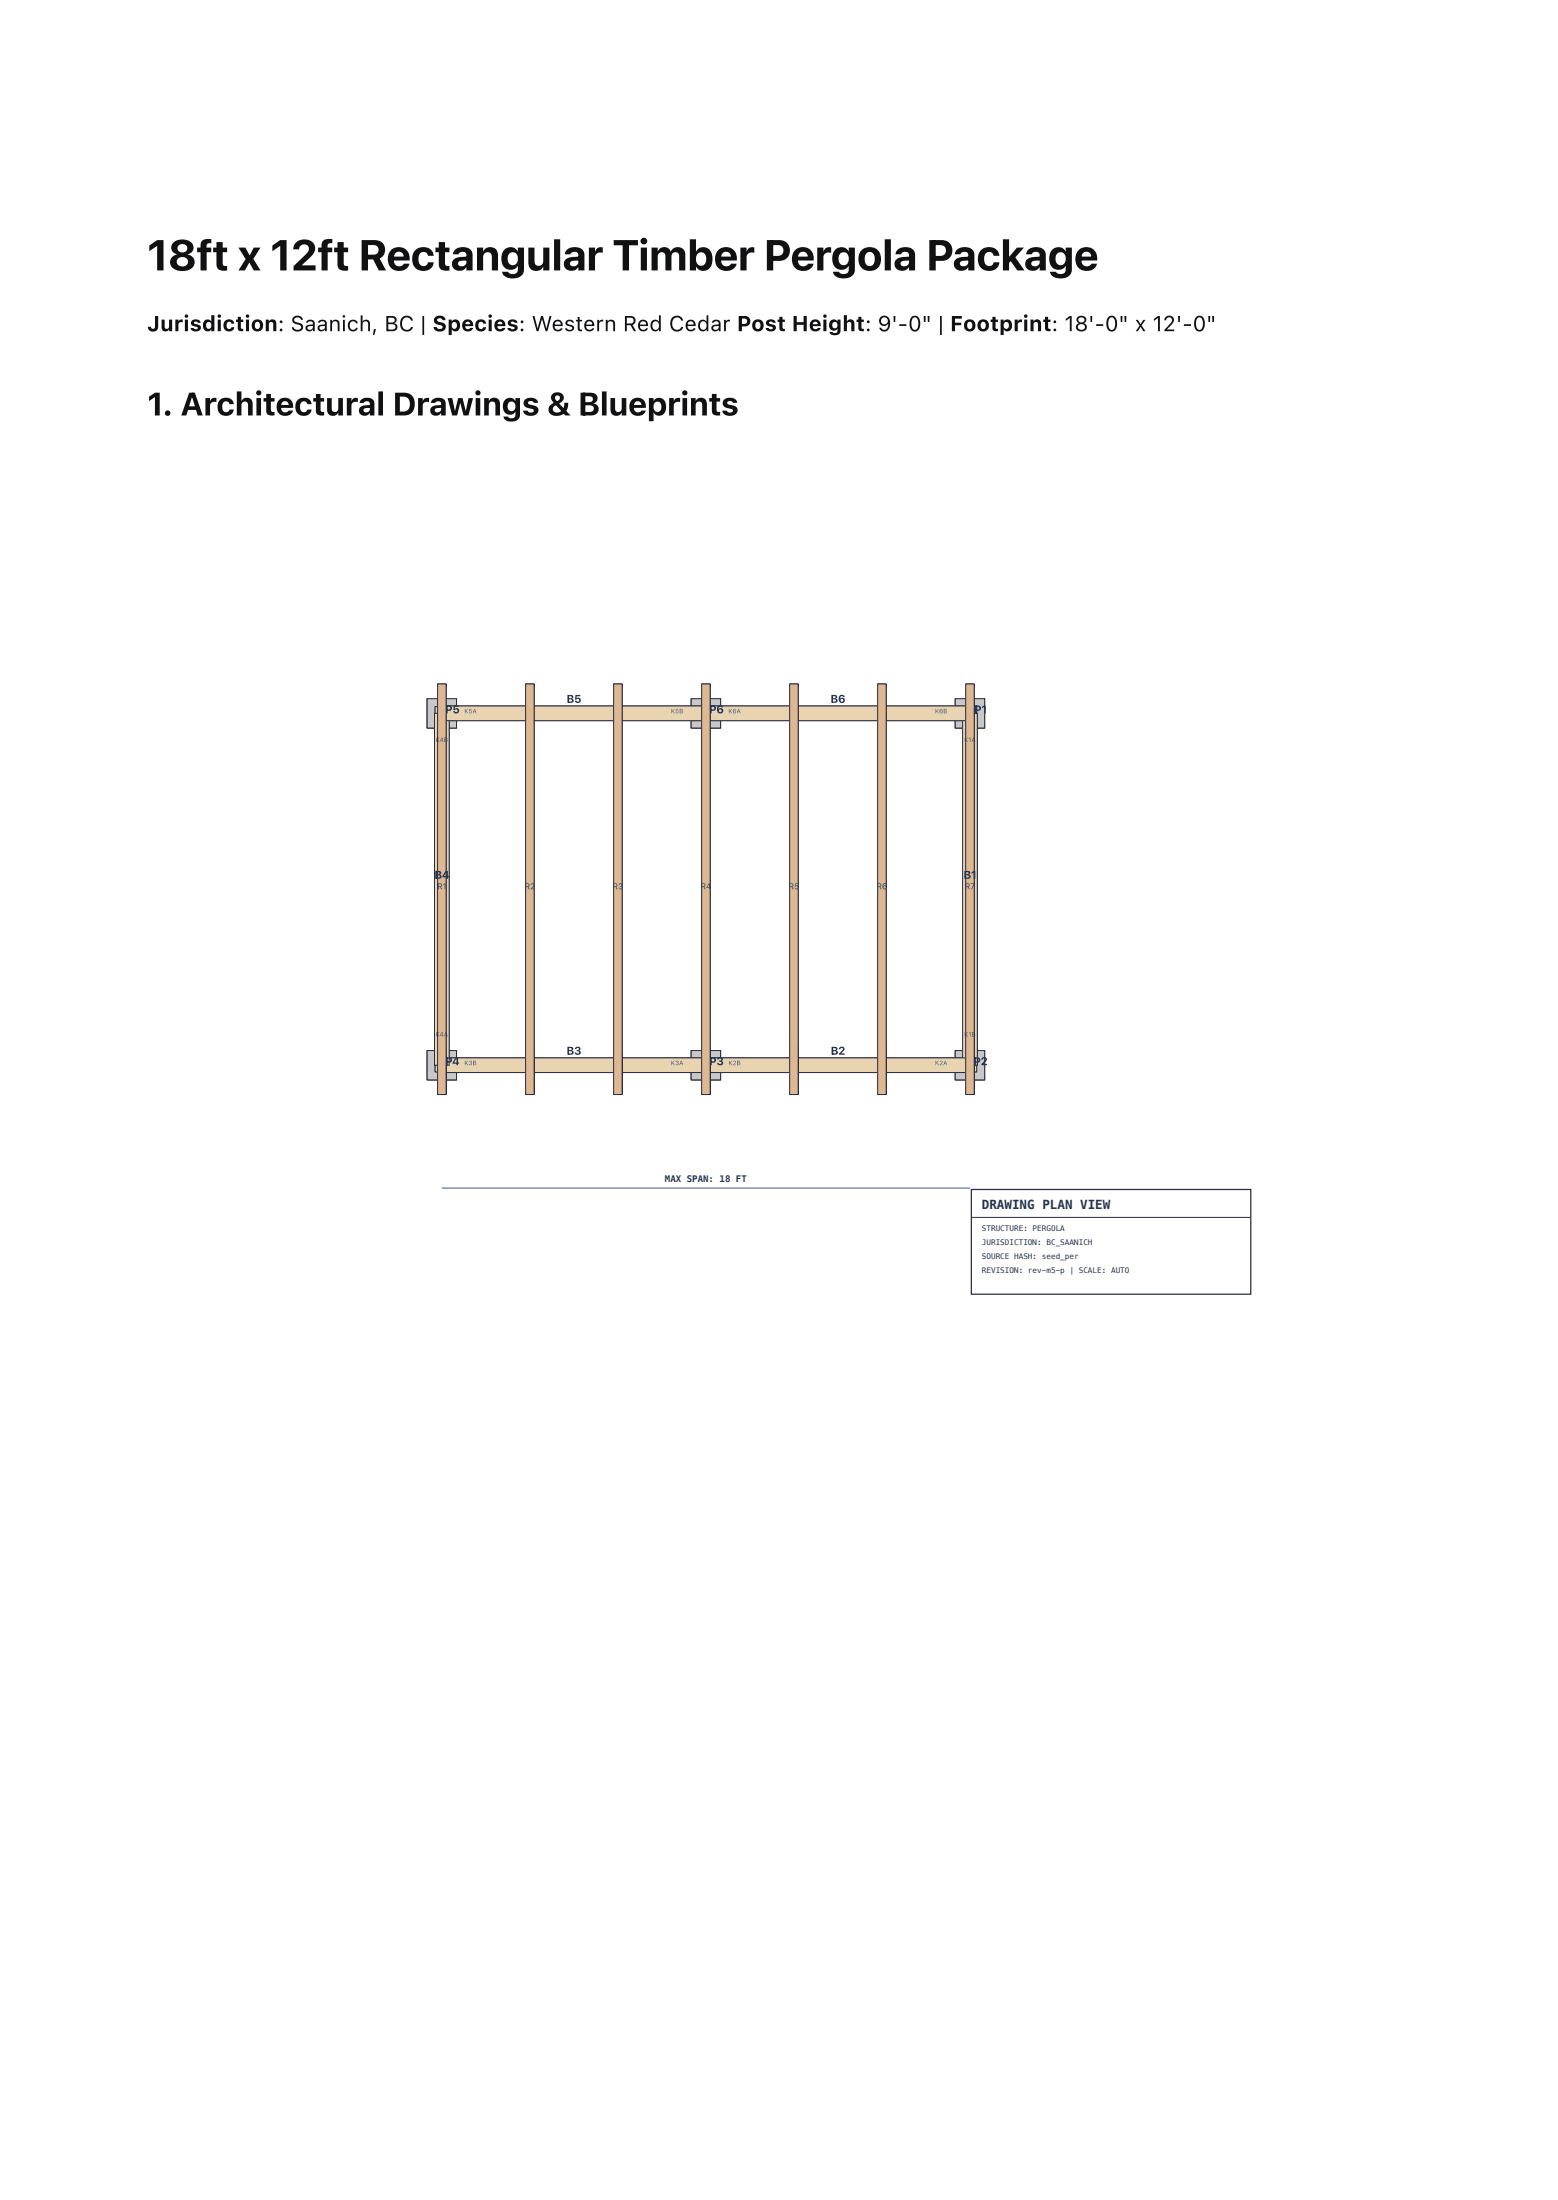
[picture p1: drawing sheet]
<svg xmlns="http://www.w3.org/2000/svg" width="210mm" height="297mm" viewBox="0 0 210 297" stroke-linecap="round" stroke-linejoin="round" font-family="sans-serif">
<path d="M128.9 94.3h4v4h-4z" fill="#c8c8c8"/>
<path d="M128.9 94.3h4v4h-4z" fill="none" stroke="#2b2d42" stroke-width=".13"/>
<path d="M128.9 141.8h4v4h-4z" fill="#c8c8c8"/>
<path d="M128.9 141.8h4v4h-4z" fill="none" stroke="#2b2d42" stroke-width=".13"/>
<path d="M93.3 141.8h3.9v4h-3.9z" fill="#c8c8c8"/>
<path d="M93.3 141.8h3.9v4h-3.9z" fill="none" stroke="#2b2d42" stroke-width=".13"/>
<path d="M57.6 141.8h4v4h-4z" fill="#c8c8c8"/>
<path d="M57.6 141.8h4v4h-4z" fill="none" stroke="#2b2d42" stroke-width=".13"/>
<path d="M57.6 94.3h4v4h-4z" fill="#c8c8c8"/>
<path d="M57.6 94.3h4v4h-4z" fill="none" stroke="#2b2d42" stroke-width=".13"/>
<path d="M93.3 94.3h3.9v4h-3.9z" fill="#c8c8c8"/>
<g fill="none" stroke="#2b2d42" stroke-width=".13">
<path d="M57.6 94.3v4zM57.6 98.3h4zM57.6 94.3h4zM61.6 94.3v4zM93.3 94.3h3.9v4h-3.9zM93.3 94.3v4zM93.3 98.3h3.9zM93.3 94.3h3.9zM97.2 94.3v4zM128.9 94.3v4zM128.9 98.3h4zM128.9 94.3h4z"/>
<path d="M132.9 94.3v4zM57.6 141.8v4zM57.6 145.8h4zM57.6 141.8h4zM61.6 141.8v4zM93.3 141.8v4zM93.3 145.8h3.9zM93.3 141.8h3.9zM97.2 141.8v4zM128.9 141.8v4zM128.9 145.8h4zM128.9 141.8h4z"/>
<path d="M132.9 141.8v4z"/>
</g>
<path d="M128.9 94.3h4v4h-4z" fill="#c8c8c8"/>
<path d="M128.9 94.3h4v4h-4z" fill="none" stroke="#2b2d42" stroke-width=".13"/>
<path d="M128.9 141.8h4v4h-4z" fill="#c8c8c8"/>
<path d="M128.9 141.8h4v4h-4z" fill="none" stroke="#2b2d42" stroke-width=".13"/>
<path d="M93.3 141.8h3.9v4h-3.9z" fill="#c8c8c8"/>
<path d="M93.3 141.8h3.9v4h-3.9z" fill="none" stroke="#2b2d42" stroke-width=".13"/>
<path d="M57.6 141.8h4v4h-4z" fill="#c8c8c8"/>
<path d="M57.6 141.8h4v4h-4z" fill="none" stroke="#2b2d42" stroke-width=".13"/>
<path d="M57.6 94.3h4v4h-4z" fill="#c8c8c8"/>
<path d="M57.6 94.3h4v4h-4z" fill="none" stroke="#2b2d42" stroke-width=".13"/>
<path d="M93.3 94.3h3.9v4h-3.9z" fill="#c8c8c8"/>
<g fill="none" stroke="#2b2d42" stroke-width=".13">
<path d="M58.7 95.4v1.8zM58.7 97.2h1.8zM58.7 95.4h1.8zM59 96.8v6.8zM60.1 95.7h6.8zM60.1 96.9h6.8zM60.2 96.8v6.8zM60.5 95.4v1.8zM88 96.9h6.8zM88 95.7h6.8zM93.3 94.3h3.9v4h-3.9zM94.3 95.4v1.8z"/>
<path d="M94.3 97.2h1.9zM94.3 95.4h1.9zM95.7 95.7h6.8zM95.7 96.9h6.8zM96.2 95.4v1.8zM123.6 96.9h6.8zM123.6 95.7h6.8zM130 95.4v1.8zM130 97.2h1.8zM130 95.4h1.8zM130.3 96.8v6.8zM131.5 96.8v6.8z"/>
<path d="M131.8 95.4v1.8zM59 136.5v6.8zM60.2 136.5v6.8zM130.3 136.5v6.8zM131.5 136.5v6.8zM58.7 142.9v1.8zM58.7 144.7h1.8zM58.7 142.9h1.8zM60.1 143.2h6.8zM60.1 144.4h6.8zM60.5 142.9v1.8zM88 144.4h6.8z"/>
<path d="M88 143.2h6.8zM94.3 142.9v1.8zM94.3 144.7h1.9zM94.3 142.9h1.9zM95.7 143.2h6.8zM95.7 144.4h6.8zM96.2 142.9v1.8zM123.6 144.4h6.8zM123.6 143.2h6.8zM130 142.9v1.8zM130 144.7h1.8zM130 142.9h1.8z"/>
<path d="M131.8 142.9v1.8z"/>
</g>
<path d="M130.3 96.8h1.2v5.9h-1.2z" fill="#f0e4cc"/>
<path d="M130.3 96.8h1.2v5.9h-1.2z" fill="none" stroke="#2b2d42" stroke-width=".13"/>
<path d="M130.3 137.4h1.2v5.9h-1.2z" fill="#f0e4cc"/>
<path d="M130.3 137.4h1.2v5.9h-1.2z" fill="none" stroke="#2b2d42" stroke-width=".13"/>
<path d="M124.4 143.2h6v1.2h-6z" fill="#f0e4cc"/>
<path d="M124.4 143.2h6v1.2h-6z" fill="none" stroke="#2b2d42" stroke-width=".13"/>
<path d="M95.7 143.2h6v1.2h-6z" fill="#f0e4cc"/>
<path d="M95.7 143.2h6v1.2h-6z" fill="none" stroke="#2b2d42" stroke-width=".13"/>
<path d="M88.8 143.2h6v1.2h-6z" fill="#f0e4cc"/>
<path d="M88.8 143.2h6v1.2h-6z" fill="none" stroke="#2b2d42" stroke-width=".13"/>
<path d="M60.1 143.2h6v1.2h-6z" fill="#f0e4cc"/>
<path d="M60.1 143.2h6v1.2h-6z" fill="none" stroke="#2b2d42" stroke-width=".13"/>
<path d="M59 137.4h1.2v5.9h-1.2z" fill="#f0e4cc"/>
<path d="M59 137.4h1.2v5.9h-1.2z" fill="none" stroke="#2b2d42" stroke-width=".13"/>
<path d="M59 96.8h1.2v5.9h-1.2z" fill="#f0e4cc"/>
<path d="M59 96.8h1.2v5.9h-1.2z" fill="none" stroke="#2b2d42" stroke-width=".13"/>
<path d="M60.1 95.7h6v1.2h-6z" fill="#f0e4cc"/>
<path d="M60.1 95.7h6v1.2h-6z" fill="none" stroke="#2b2d42" stroke-width=".13"/>
<path d="M88.8 95.7h6v1.2h-6z" fill="#f0e4cc"/>
<path d="M88.8 95.7h6v1.2h-6z" fill="none" stroke="#2b2d42" stroke-width=".13"/>
<path d="M95.7 95.7h6v1.2h-6z" fill="#f0e4cc"/>
<path d="M95.7 95.7h6v1.2h-6z" fill="none" stroke="#2b2d42" stroke-width=".13"/>
<path d="M124.4 95.7h6v1.2h-6z" fill="#f0e4cc"/>
<path d="M124.4 95.7h6v1.2h-6z" fill="none" stroke="#2b2d42" stroke-width=".13"/>
<path d="M130 95.4h1.8v1.8h-1.8z" fill="#e8dabc"/>
<path d="M130 95.4h1.8v1.8h-1.8z" fill="none" stroke="#2b2d42" stroke-width=".13"/>
<path d="M130 142.9h1.8v1.8h-1.8z" fill="#e8dabc"/>
<path d="M130 142.9h1.8v1.8h-1.8z" fill="none" stroke="#2b2d42" stroke-width=".13"/>
<path d="M94.3 142.9h1.9v1.8h-1.9z" fill="#e8dabc"/>
<path d="M94.3 142.9h1.9v1.8h-1.9z" fill="none" stroke="#2b2d42" stroke-width=".13"/>
<path d="M58.7 142.9h1.8v1.8h-1.8z" fill="#e8dabc"/>
<path d="M58.7 142.9h1.8v1.8h-1.8z" fill="none" stroke="#2b2d42" stroke-width=".13"/>
<path d="M58.7 95.4h1.8v1.8h-1.8z" fill="#e8dabc"/>
<path d="M58.7 95.4h1.8v1.8h-1.8z" fill="none" stroke="#2b2d42" stroke-width=".13"/>
<path d="M94.3 95.4h1.9v1.8h-1.9z" fill="#e8dabc"/>
<path d="M94.3 95.4h1.9v1.8h-1.9z" fill="none" stroke="#2b2d42" stroke-width=".13"/>
<path d="M130.3 102.7h1.2v.9h-1.2z" fill="#e0d0b0"/>
<path d="M130.3 102.7h1.2v.9h-1.2z" fill="none" stroke="#2b2d42" stroke-width=".13"/>
<path d="M130.3 136.5h1.2v.9h-1.2z" fill="#e0d0b0"/>
<path d="M130.3 136.5h1.2v.9h-1.2z" fill="none" stroke="#2b2d42" stroke-width=".13"/>
<path d="M123.6 143.2h.8v1.2h-.8z" fill="#e0d0b0"/>
<path d="M123.6 143.2h.8v1.2h-.8z" fill="none" stroke="#2b2d42" stroke-width=".13"/>
<path d="M101.7 143.2h.8v1.2h-.8z" fill="#e0d0b0"/>
<path d="M101.7 143.2h.8v1.2h-.8z" fill="none" stroke="#2b2d42" stroke-width=".13"/>
<path d="M88 143.2h.8v1.2h-.8z" fill="#e0d0b0"/>
<path d="M88 143.2h.8v1.2h-.8z" fill="none" stroke="#2b2d42" stroke-width=".13"/>
<path d="M66.1 143.2h.8v1.2h-.8z" fill="#e0d0b0"/>
<path d="M66.1 143.2h.8v1.2h-.8z" fill="none" stroke="#2b2d42" stroke-width=".13"/>
<path d="M59 136.5h1.2v.9h-1.2z" fill="#e0d0b0"/>
<path d="M59 136.5h1.2v.9h-1.2z" fill="none" stroke="#2b2d42" stroke-width=".13"/>
<path d="M59 102.7h1.2v.9h-1.2z" fill="#e0d0b0"/>
<path d="M59 102.7h1.2v.9h-1.2z" fill="none" stroke="#2b2d42" stroke-width=".13"/>
<path d="M66.1 95.7h.8v1.2h-.8z" fill="#e0d0b0"/>
<path d="M66.1 95.7h.8v1.2h-.8z" fill="none" stroke="#2b2d42" stroke-width=".13"/>
<path d="M88 95.7h.8v1.2h-.8z" fill="#e0d0b0"/>
<path d="M88 95.7h.8v1.2h-.8z" fill="none" stroke="#2b2d42" stroke-width=".13"/>
<path d="M101.7 95.7h.8v1.2h-.8z" fill="#e0d0b0"/>
<path d="M101.7 95.7h.8v1.2h-.8z" fill="none" stroke="#2b2d42" stroke-width=".13"/>
<path d="M123.6 95.7h.8v1.2h-.8z" fill="#e0d0b0"/>
<g fill="none" stroke="#2b2d42" stroke-width=".13">
<path d="M58.6 96.3h2zM58.6 96.3v47.5zM59.6 95.3v2zM59.6 95.3h35.7zM59.6 97.3h35.7zM60.6 96.3v47.5zM95.3 95.3v2zM95.3 95.3h35.6zM95.3 97.3h35.6zM123.6 95.7h.8v1.2h-.8zM129.9 96.3h2zM129.9 96.3v47.5z"/>
<path d="M130.9 95.3v2zM131.9 96.3v47.5zM58.6 143.8h2zM59.6 142.8v2zM59.6 144.8h35.7zM59.6 142.8h35.7zM95.3 142.8v2zM95.3 144.8h35.6zM95.3 142.8h35.6zM129.9 143.8h2zM130.9 142.8v2z"/>
</g>
<path d="M129.9 96.3h2v47.5h-2z" fill="#e8d4b0"/>
<path d="M129.9 96.3h2v47.5h-2z" fill="none" stroke="#2b2d42" stroke-width=".13"/>
<path d="M95.3 142.8h35.6v2h-35.6z" fill="#e8d4b0"/>
<path d="M95.3 142.8h35.6v2h-35.6z" fill="none" stroke="#2b2d42" stroke-width=".13"/>
<path d="M59.6 142.8h35.7v2h-35.7z" fill="#e8d4b0"/>
<path d="M59.6 142.8h35.7v2h-35.7z" fill="none" stroke="#2b2d42" stroke-width=".13"/>
<path d="M58.6 96.3h2v47.5h-2z" fill="#e8d4b0"/>
<path d="M58.6 96.3h2v47.5h-2z" fill="none" stroke="#2b2d42" stroke-width=".13"/>
<path d="M59.6 95.3h35.7v2h-35.7z" fill="#e8d4b0"/>
<path d="M59.6 95.3h35.7v2h-35.7z" fill="none" stroke="#2b2d42" stroke-width=".13"/>
<path d="M95.3 95.3h35.6v2h-35.6z" fill="#e8d4b0"/>
<path d="M95.3 95.3h35.6v2h-35.6z" fill="none" stroke="#2b2d42" stroke-width=".13"/>
<path d="M60.2 92.3v55.5l-.6-51.5z" fill="#c89870"/>
<path d="M60.2 92.3v55.5l-.6-51.5z" fill="none" stroke="#2b2d42" stroke-width=".13"/>
<path d="M59 92.3l.6 4-.6 51.5z" fill="#b88860"/>
<path d="M59 92.3l.6 4-.6 51.5z" fill="none" stroke="#2b2d42" stroke-width=".13"/>
<path d="M72.1 92.3v55.5l-.6-51.5z" fill="#c89870"/>
<path d="M72.1 92.3v55.5l-.6-51.5z" fill="none" stroke="#2b2d42" stroke-width=".13"/>
<path d="M70.9 92.3l.6 4-.6 51.5z" fill="#b88860"/>
<path d="M70.9 92.3l.6 4-.6 51.5z" fill="none" stroke="#2b2d42" stroke-width=".13"/>
<path d="M83.9 92.3v55.5l-.5-51.5z" fill="#c89870"/>
<path d="M83.9 92.3v55.5l-.5-51.5z" fill="none" stroke="#2b2d42" stroke-width=".13"/>
<path d="M82.8 92.3l.6 4-.6 51.5z" fill="#b88860"/>
<path d="M82.8 92.3l.6 4-.6 51.5z" fill="none" stroke="#2b2d42" stroke-width=".13"/>
<path d="M95.8 92.3v55.5l-.5-51.5z" fill="#c89870"/>
<path d="M95.8 92.3v55.5l-.5-51.5z" fill="none" stroke="#2b2d42" stroke-width=".13"/>
<path d="M94.7 92.3l.6 4-.6 51.5z" fill="#b88860"/>
<path d="M94.7 92.3l.6 4-.6 51.5z" fill="none" stroke="#2b2d42" stroke-width=".13"/>
<path d="M107.7 92.3v55.5l-.6-51.5z" fill="#c89870"/>
<path d="M107.7 92.3v55.5l-.6-51.5z" fill="none" stroke="#2b2d42" stroke-width=".13"/>
<path d="M106.6 92.3l.5 4-.5 51.5z" fill="#b88860"/>
<path d="M106.6 92.3l.5 4-.5 51.5z" fill="none" stroke="#2b2d42" stroke-width=".13"/>
<path d="M119.6 92.3v55.5l-.6-51.5z" fill="#c89870"/>
<path d="M119.6 92.3v55.5l-.6-51.5z" fill="none" stroke="#2b2d42" stroke-width=".13"/>
<path d="M118.4 92.3l.6 4-.6 51.5z" fill="#b88860"/>
<path d="M118.4 92.3l.6 4-.6 51.5z" fill="none" stroke="#2b2d42" stroke-width=".13"/>
<path d="M131.5 92.3v55.5l-.6-51.5z" fill="#c89870"/>
<path d="M131.5 92.3v55.5l-.6-51.5z" fill="none" stroke="#2b2d42" stroke-width=".13"/>
<path d="M130.3 92.3l.6 4-.6 51.5z" fill="#b88860"/>
<g fill="none" stroke="#2b2d42" stroke-width=".13">
<path d="M59 92.3h1.2zM70.9 92.3h1.2zM82.8 92.3h1.1zM94.7 92.3h1.1zM106.6 92.3h1.1zM118.4 92.3h1.2zM130.3 92.3l.6 4-.6 51.5zM130.3 92.3h1.2zM59 147.8h1.2zM70.9 147.8h1.2zM82.8 147.8h1.1zM94.7 147.8h1.1z"/>
<path d="M106.6 147.8h1.1zM118.4 147.8h1.2zM130.3 147.8h1.2z"/>
</g>
<path d="M59 92.3h1.2v55.5h-1.2z" fill="#ddb892"/>
<path d="M59 92.3h1.2v55.5h-1.2z" fill="none" stroke="#2b2d42" stroke-width=".13"/>
<path d="M70.9 92.3h1.2v55.5h-1.2z" fill="#ddb892"/>
<path d="M70.9 92.3h1.2v55.5h-1.2z" fill="none" stroke="#2b2d42" stroke-width=".13"/>
<path d="M82.8 92.3h1.1v55.5h-1.1z" fill="#ddb892"/>
<path d="M82.8 92.3h1.1v55.5h-1.1z" fill="none" stroke="#2b2d42" stroke-width=".13"/>
<path d="M94.7 92.3h1.1v55.5h-1.1z" fill="#ddb892"/>
<path d="M94.7 92.3h1.1v55.5h-1.1z" fill="none" stroke="#2b2d42" stroke-width=".13"/>
<path d="M106.6 92.3h1.1v55.5h-1.1z" fill="#ddb892"/>
<path d="M106.6 92.3h1.1v55.5h-1.1z" fill="none" stroke="#2b2d42" stroke-width=".13"/>
<path d="M118.4 92.3h1.2v55.5h-1.2z" fill="#ddb892"/>
<path d="M118.4 92.3h1.2v55.5h-1.2z" fill="none" stroke="#2b2d42" stroke-width=".13"/>
<path d="M130.3 92.3h1.2v55.5h-1.2z" fill="#ddb892"/>
<path d="M130.3 92.3h1.2v55.5h-1.2z" fill="none" stroke="#2b2d42" stroke-width=".13"/>
<path d="M59.6 160.4h71.3" fill="none" stroke="#3d5a80" stroke-width=".13"/>
<path d="M131.1 160.6h37.7v14.1h-37.7z" fill="#fff"/>
<path d="M131.1 160.6h37.7v14.1h-37.7z" fill="none" stroke="#2b2d42" stroke-width=".17"/>
<path d="M131.1 164.4h37.7" fill="none" stroke="#2b2d42" stroke-width=".13"/>
<text font-size="5.8" fill="#111" x="19.8" y="36.5">18ft x 12ft Rectangular Timber Pergola Package</text>
<text font-size="4.4" fill="#111" x="19.8" y="56.1">1. Architectural Drawings &amp; Blueprints</text>
<text font-size="2.9" fill="#111" x="19.8" y="44.7">Jurisdiction: Saanich, BC | Species: Western Red Cedar Post Height: 9'-0&quot; | Footprint: 18'-0&quot; x 12'-0&quot;</text>
<text font-size="1.7" fill="#1d3557" x="132.5" y="163.2">DRAWING PLAN VIEW</text>
<g font-size="1.5" fill="#1d3557">
<text x="76.4" y="94.9">B5</text>
<text x="112.1" y="94.9">B6</text>
<text x="60.1" y="96.3">P5</text>
<text x="95.7" y="96.3">P6</text>
<text x="131.4" y="96.3">P1</text>
<text x="58.6" y="118.6">B4</text>
<text x="130" y="118.6">B1</text>
<text x="60.1" y="143.8">P4</text>
<text x="76.4" y="142.4">B3</text>
<text x="95.7" y="143.8">P3</text>
<text x="112.1" y="142.4">B2</text>
<text x="131.3" y="143.8">P2</text>
</g>
<text font-size="1.2" fill="#1d3557" x="89.7" y="159.6">MAX SPAN: 18 FT</text>
<g font-size="1.1" fill="#1d3557">
<text x="59" y="120.1">R1</text>
<text x="70.8" y="120.1">R2</text>
<text x="82.6" y="120.1">R3</text>
<text x="94.5" y="120.1">R4</text>
<text x="106.4" y="120.1">R5</text>
<text x="118.3" y="120.1">R6</text>
<text x="130.2" y="120.1">R7</text>
</g>
<g font-size="1" fill="#1d3557">
<text x="132.5" y="166.2">STRUCTURE: PERGOLA</text>
<text x="132.5" y="168.1">JURISDICTION: BC_SAANICH</text>
<text x="132.5" y="170">SOURCE HASH: seed_per</text>
<text x="132.5" y="171.9">REVISION: rev-m5-p | SCALE: AUTO</text>
</g>
<g font-size=".8" fill="#1d3557">
<text x="58.8" y="100.2">K4B</text>
<text x="62.6" y="96.3">K5A</text>
<text x="90.5" y="96.3">K5B</text>
<text x="98.3" y="96.3">K6A</text>
<text x="126.2" y="96.3">K6B</text>
<text x="130.1" y="100.2">K1A</text>
<text x="58.8" y="139.9">K4A</text>
<text x="62.6" y="143.8">K3B</text>
<text x="90.5" y="143.8">K3A</text>
<text x="98.3" y="143.8">K2B</text>
<text x="126.2" y="143.8">K2A</text>
<text x="130.1" y="139.9">K1B</text>
</g>
</svg>
